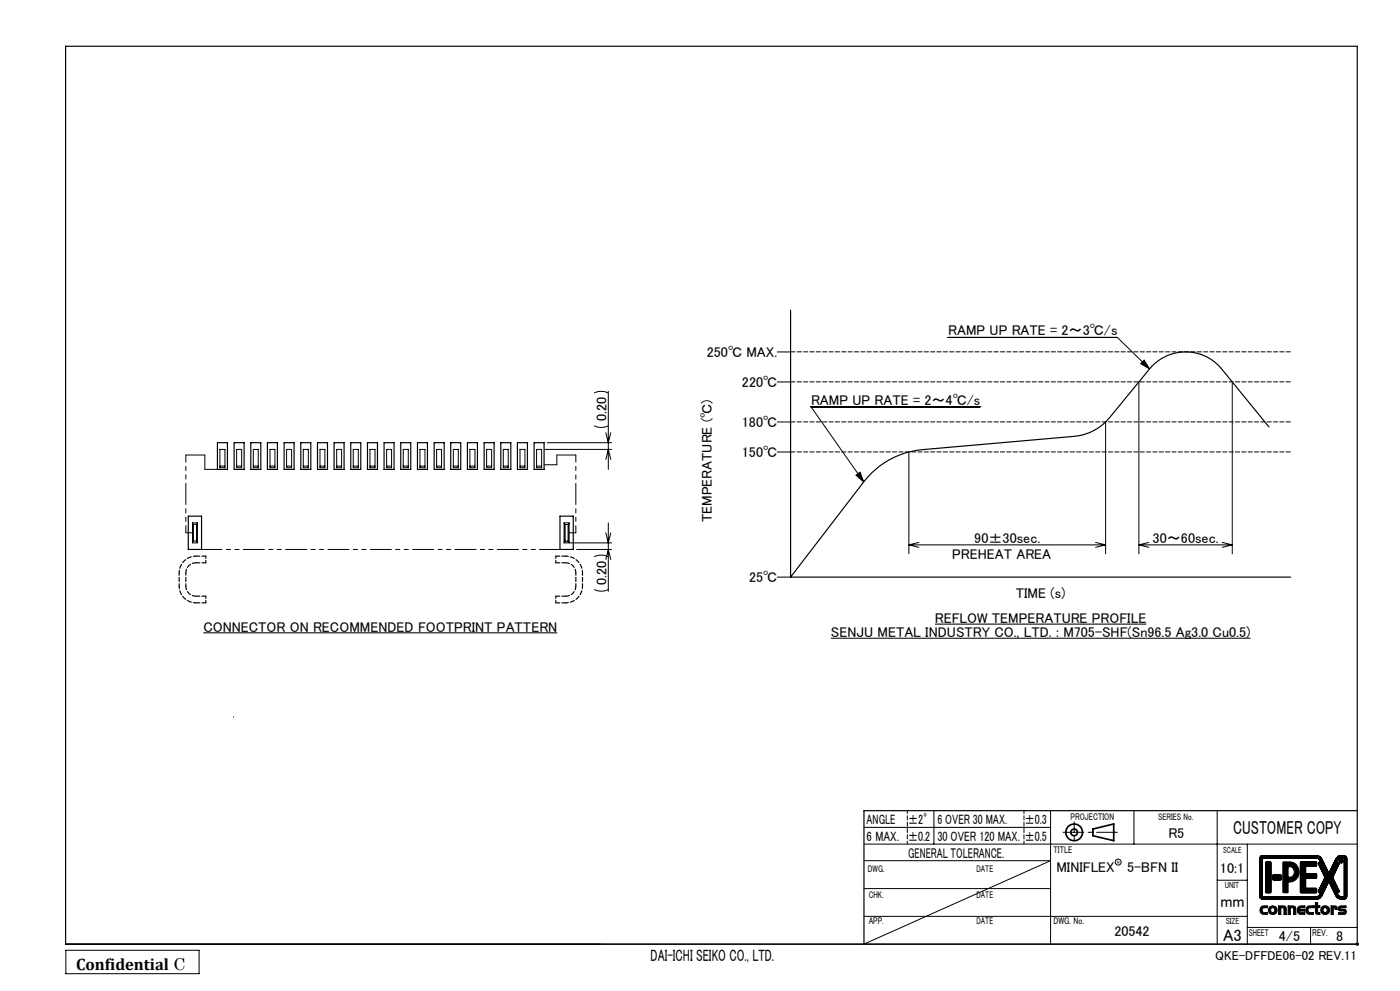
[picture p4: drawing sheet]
<svg xmlns="http://www.w3.org/2000/svg" width="420mm" height="297mm" viewBox="0 0 420 297" stroke-linecap="round" stroke-linejoin="round" font-family="sans-serif">
<g fill="none" stroke="#000" stroke-width=".3">
<path d="M178.3 117.8l1.8-.5 1.2 .1 1.2 .4M182.5 117.3v23.4M233.2 105.5h4M233.2 114.5h4M284.4 101.1h50.8l9.7 9.5M341.7 114.5v51.5M342.2 109l1.1-1.1 1.6 2.7zM369.7 114.5v51.5M66 134.7h1.5v5.5h-1.5zM66 139.7h1.5M71 134.7h1.5v5.5h-1.5zM71 139.7h1.5"/>
<path d="M76 134.7h1.5v5.5h-1.5zM76 139.7h1.5M81 134.7h1.5v5.5h-1.5zM81 139.7h1.5M86 134.7h1.5v5.5h-1.5zM86 139.7h1.5M91 134.7h1.5v5.5h-1.5zM91 139.7h1.5M96 134.7h1.5v5.5h-1.5zM96 139.7h1.5M101 134.7h1.5v5.5h-1.5zM101 139.7h1.5"/>
<path d="M106 134.7h1.5v5.5h-1.5zM106 139.7h1.5M111 134.7h1.5v5.5h-1.5zM111 139.7h1.5M116 134.7h1.5v5.5h-1.5zM116 139.7h1.5M121 134.7h1.5v5.5h-1.5zM121 139.7h1.5M126 134.7h1.5v5.5h-1.5zM126 139.7h1.5M131 134.7h1.5v5.5h-1.5zM131 139.7h1.5"/>
<path d="M136 134.7h1.5v5.5h-1.5zM136 139.7h1.5M141 134.7h1.5v5.5h-1.5zM141 139.7h1.5M146 134.7h1.5v5.5h-1.5zM146 139.7h1.5M151 134.7h1.5v5.5h-1.5zM151 139.7h1.5M156 134.7h1.5v5.5h-1.5zM156 139.7h1.5M161 134.7h1.5v5.5h-1.5zM161 139.7h1.5"/>
<path d="M163.5 134.7h20M164.2 132.7h19.3M178.3 127.6l1.8 .5 1.2-.1 1.2-.4M181.8 137.7l.7-3 .7 3M181.8 129.7l.7 3 .7-3M233.2 126.5h4M233.2 135.5h4M272.7 135.5v30.5M294 121.9h-50.7l15.8 22.5M331.7 126.5v39.5M57.7 156.7h1.5v6h-1.5zM57.7 156.8l.3 .4"/>
<path d="M58 157.2h.9M58 157.2v4.9M58.9 157.2v4.9M59.2 156.8l-.3 .4M169.2 156.7h1.5v6h-1.5zM169.2 156.9l.3 .3M169.5 157.2h.9M169.5 157.2v5M170.4 157.2v5M170.7 156.9l-.3 .3M181.8 159.7l.7 3 .7-3M182.5 156.7v20.5"/>
<path d="M256.8 142.4l1.2-.9 1.1 2.9zM58 162.1h.9M58 162.1l-.3 .4M58.9 162.1l.3 .4M169.5 162.2h.9M169.5 162.2l-.3 .3M170.4 162.2l.3 .3M171 162.7h12.5M173 164.7h10.5M178.3 176.7l2.1 .5 2.1-.5M178.3 166.9l1.8-.5 2.4 .5M181.8 167.7l.7-3 .7 3"/>
<path d="M233.2 173h4M272.7 163.3h59M272.7 163.3l3 .7M275.7 162.6l-3 .7M328.7 162.6l3 .7M331.7 163.3l-3 .7M341.7 163.3h28M341.7 163.3l3 .7M344.7 162.6l-3 .7M366.7 162.6l3 .7M369.7 163.3l-3 .7M70.1 214.9v.1"/>
<path d="M259.2 257.9h56l-56 25.1M259.2 253h148M259.2 248h56M280.2 243v10M315.2 243v40M340.2 243v10M365.2 243v40M374.2 253v30M378.2 256.6l.5-.2h16.4l.9 .3 .5 .6 2.1 4.4 2.2-4.4a2.31 2.31 0 0 1 3.1-.6l.2 .5v11.5l-.3 .6a2.33 2.33 0 0 1-3-.7l-2.2-4.4-2.1 4.4-.6 .7-.8 .2h-16.4l-.6-.3-.2-.5v-11.5zM378.7 257.2l16.8 .1 .6 1-.5 .2-.1 .4 2 4.1-2 4 .1 .4 .5 .2-.3 .7-.7 .4h-16.4zM379.8 258.4l1.2-.1 .3 .2v8.9l-.3 .2h-1.1l-.2-.2zM385 258.4a4.6 4.6 0 0 1 3.9 .7 3 3 0 0 1 .6 3.5 3 3 0 0 1-3.1 1.7v3.2h-1.5z"/>
<path d="M386.4 259.7l1.3 .3 .6 1.3a1.51 1.51 0 0 1-1.9 1.6zM390.2 258.4h4.8l-.1 1.2h-3.2v2.3h3.1l.2 .1v1l-.2 .2h-3.1v3h3.1l.2 .2-.1 1.1h-4.8zM401.7 257.3l1.6-.1v11.5h-1.1l-.7-.4-.3-.7 .5-.2 .1-.4-2-4 2-4.1-.1-.4-.5-.2zM402 257.6l.4-.2 .4 .2 .2 .5-.2 .4-.4 .2-.4-.2-.3-.4zM402 257.7h.8v.7l-.4 .2-.4-.2zM402.2 257.7l-.1 .7v-.7h.6v.7l-.5-.3M402.5 257.7l.1 .3M402.6 258h.1M402.6 258h-.4M259.2 274.6h115M259.2 266.3h56M365.2 263.8h9"/>
<path d="M374.2 278h33M378.6 271.6l1.6-.1v.6h-1.3a.84 .84 0 0 0 .3 1.4h1v.5a1.59 1.59 0 0 1-2.2-1.2l.1-.7zM381.4 272.2l.3-.2 .6 .2 .1 .5-.1 .6-.4 .2-.5-.2-.2-.5zM381.9 262.2l2.2-.1 .3 .3v1.1l-.3 .2h-2.2zM383.6 271.5l1.8 .1 .4 .3 .1 2.1h-.7v-1.8l-.4-.1h-.6v1.9h-.6zM386.4 271.5l2.1 .2 .3 .7v1.6h-.7v-1.8l-.4-.1h-.6v1.9h-.7zM389.7 271.7l1.7-.2v.5l-1.2 .1-.3 .4h1.5v.5h-1.5l.2 .5h1.3v.5a1.79 1.79 0 0 1-2.1-.5v-1.4zM392.4 271.6l1.5-.1v.6a1.28 1.28 0 0 0-1.5 .3l.1 .8 .4 .3h1v.5a1.85 1.85 0 0 1-2-.5l-.2-.7 .2-.7zM393.2 278v5M394.6 270.6h.7v.9h.7v.5h-.7v1l.1 .5h.6v.5h-1l-.3-.3-.1-1.7h-.5v-.5h.5zM397.1 272.2l.4-.2 .5 .2 .2 .5-.2 .6-.4 .2-.5-.2-.2-.5zM399.3 271.5h1.1l.7 .3v.8h-.6l-.1-.6h-.4v2h-.7z"/>
<path d="M401.7 271.7l2.1-.2v.5l-1.6 .2 .1 .3h1.1l.4 .3 .1 .5-.2 .6-2.2 .1v-.5h1.7l.1-.2-.1-.3h-1.3l-.3-.2-.1-.6zM19.7 283h160.5M19.8 284.8h39.9v7h-39.9zM406.7 283h1M406.8 282.6l.7 .7M407.2 282.5v1M407.5 282.6l-.7 .7"/>
<circle cx="335.5" cy="258.4" r=".91"/>
<circle cx="381.8" cy="272.8" r="1.38"/>
<circle cx="397.6" cy="272.8" r="1.37"/>
</g>
<g fill="none" stroke="#000" stroke-width=".35">
<path d="M19.7 13.9h387.5v269.1h-387.5zM237.2 93v80M65.2 132.7h3v8h-3zM70.2 132.7h3v8h-3zM75.2 132.7h3v8h-3zM80.2 132.7h3v8h-3zM85.2 132.7h3v8h-3zM90.2 132.7h3v8h-3zM95.2 132.7h3v8h-3zM100.2 132.7h3v8h-3zM105.2 132.7h3v8h-3zM110.2 132.7h3v8h-3z"/>
<path d="M115.2 132.7h3v8h-3zM120.2 132.7h3v8h-3zM125.2 132.7h3v8h-3zM130.2 132.7h3v8h-3zM135.2 132.7h3v8h-3zM140.2 132.7h3v8h-3zM145.2 132.7h3v8h-3zM150.2 132.7h3v8h-3zM155.2 132.7h3v8h-3zM160.2 132.7h3v8h-3zM380.7 127.9l-14.2-17.3a14 14 0 0 0-21.6 0l-12 14.6a15.5 15.5 0 0 1-10.6 5.6l-45.5 4a25.1 25.1 0 0 0-17.7 9.6l-21.9 28.6M56.5 154.7h4v10h-4z"/>
<path d="M168 154.7h4v10h-4zM237.2 173h150M407.2 243h-148v40"/>
</g>
<g fill="none" stroke="#000" stroke-width=".5">
<path d="M327.9 248.5l6.2-1.6v5.1l-6.2-1.5z"/>
<circle cx="322.2" cy="249.4" r="2.5"/>
<circle cx="322.3" cy="249.5" r="1.01"/>
</g>
<path d="M335.2 249.4h-16.3" fill="none" stroke="#000" stroke-width=".3" stroke-dasharray="6.3 1.3 1.3 1.3" stroke-dashoffset=".1"/>
<path d="M322.3 246.3v6.5" fill="none" stroke="#000" stroke-width=".3" stroke-dasharray="6.3 1.3 1.3 1.3" stroke-dashoffset="3.2"/>
<path d="M272.2 242.9v10M307.2 252.9v-10" fill="none" stroke="#000" stroke-width=".3" stroke-dasharray="1.3 .6" stroke-dashoffset=".4"/>
<path d="M237.2 105.4h150M237.2 114.4h150M237.2 126.4h150M237.2 135.4h150" fill="none" stroke="#000" stroke-width=".3" stroke-dasharray="1.3 .6" stroke-dashoffset="-.1"/>
<g fill="#000">
<path d="M384.9 258.4l.1 9.2 1.4-.1v-3.2h1.1a3.1 3.1 0 0 0 2.3-3.2 3.1 3.1 0 0 0-2.8-2.8zM386.4 259.7l.9 .1 .6 .4a1.62 1.62 0 0 1-.9 2.7h-.6zM378.2 271.9l.6-.4h1.4v.6h-1.1l-.4 .3 .1 .9 .3 .2h1.1v.5h-1.4l-.5-.2-.3-.8zM380.4 272.8a1.4 1.4 0 0 1 2.8 0 1.4 1.4 0 0 1-2.8 0zM381.4 272.1l-.2 .5v.5l.4 .4h.5l.3-.5v-.7l-.4-.3zM383.6 271.5h1.6l.5 .2 .2 2.3h-.7v-1.8l-.2-.1h-.8v1.9h-.6zM386.4 271.5h1.6l.7 .3 .1 2.2h-.7v-1.7l-.2-.2h-.8v1.9h-.7zM389.4 271.9l.6-.4h1.4v.5h-1.1l-.4 .3v.2h1.5v.5h-1.5l.3 .5h1.2v.5h-1.4l-.6-.4-.2-.4zM392 271.8l.7-.3h1.2v.6h-1l-.5 .5 .2 .8 1.3 .1v.5h-1.3l-.6-.4-.3-1.2zM394.6 270.6h.7v.9h.7v.5h-.7v1.3l.7 .2v.5h-.9l-.4-.3-.1-1.7h-.5v-.5h.5zM396.2 272.8a1.37 1.37 0 0 1 2.7 0 1.37 1.37 0 0 1-2.7 0zM397.2 272.1l-.3 .5v.5l.5 .4h.4l.4-.5-.1-.7-.3-.3zM399.3 271.5h1.4l.4 .3v.8h-.6v-.5l-.5-.1v2h-.7zM401.5 271.8l.6-.3h1.7v.5h-1.4l-.2 .4 1.4 .2 .3 .4-.1 .8-.3 .2h-2v-.5h1.7l.1-.2-.3-.3-1.4-.2z" fill-rule="evenodd"/>
<path d="M402.1 257.7h.6v.7l-.3-.3h-.2l-.1 .3zM402.2 257.7v.3h.4l-.1-.3zM401.8 258.1a.63 .63 0 0 1 1.2 0 .63 .63 0 0 1-1.2 0zM401.8 258.1a.55 .55 0 0 0 1.1 0 .55 .55 0 0 0-1.1 0zM378.1 256.6l.5-.2h16.9l1 .8 2.1 4.5 2.4-4.7 .8-.6h1.7l.6 .7-.1 12-.7 .4h-1.2l-.9-.3-2.6-5-2.2 4.6-1 .7-17-.1-.5-.7v-11.5zM401.6 257.4l-.4 .9 .6 .5-2 4.2 2 4.1-.6 .5 .3 .8 .5 .3h1.3v-11.5h-1.3zM378.7 257.2v11.5h16.6l.4-.3 .4-.8-.5-.2-.1-.4 2-4-2-4.1 .1-.4 .5-.2-.6-1zM390.1 258.4h4.9l-.1 1.2h-3.2v2.3l3.3 .1-.1 1.2h-3.2v3h3.1l.2 .1-.1 1.3-4.8-.1zM381.9 262.3l2.4-.1 .1 1.5h-2.4zM379.7 258.4h1.6l-.1 9.2h-1.4l-.1-.2z" fill-rule="evenodd"/>
</g>
<path d="M61 189.7h106.2M249.3 191.3h125.8M280.5 187h63.4" fill="none" stroke="#000" stroke-width=".31"/>
<path d="M55.8 136.4h5.7M61.5 136.4v4.3M163.3 139.3h3.8M167.1 139.3v-2.9M167.1 136.4h5.7M57.8 159.7h-2M65.3 140.7h-3.8M172.8 159.7h-2" fill="none" stroke="#000" stroke-width=".3" stroke-dasharray="6.3 1.3 1.3 1.3 1.3 1.3"/>
<path d="M172.8 136.4v23.3M55.8 159.7v-23.3" fill="none" stroke="#000" stroke-width=".3" stroke-dasharray="6.3 1.3 1.3 1.3 1.3 1.3" stroke-dashoffset="4.2"/>
<path d="M60.5 164.7h107.5" fill="none" stroke="#000" stroke-width=".3" stroke-dasharray="6.3 1.3 1.3 1.3 1.3 1.3" stroke-dashoffset=".2"/>
<path d="M342.2 109l1.1-1.1 1.6 2.7zM256.8 142.4l1.2-.9 1.1 2.9z" fill="#000"/>
<path d="M55.8 175.7a3 3 0 0 0 3 3M58.8 168.7a3 3 0 0 0-3 3M169.8 178.7a3 3 0 0 0 3-3M172.8 171.7a3 3 0 0 0-3-3" fill="none" stroke="#000" stroke-width=".35" stroke-dasharray="1.3 .6" stroke-dashoffset=".2"/>
<path d="M61.8 178.7v2M61.8 166.7v2M166.8 168.7v-2M166.8 180.7v-2" fill="none" stroke="#000" stroke-width=".35" stroke-dasharray="1.3 .6" stroke-dashoffset=".6"/>
<path d="M53.8 171.7a5 5 0 0 1 5-5M53.8 175.7v-4M55.8 171.7v4M169.8 166.7a5 5 0 0 1 5 5M172.8 175.7v-4M174.8 175.7a5 5 0 0 1-5 5M174.8 171.7v4M58.8 180.7a5 5 0 0 1-5-5" fill="none" stroke="#000" stroke-width=".35" stroke-dasharray="1.3 .6" stroke-dashoffset=".5"/>
<path d="M58.8 178.7h3M58.8 166.7h3M61.8 168.7h-3M166.8 178.7h3M166.8 166.7h3M169.8 168.7h-3M61.8 180.7h-3M169.8 180.7h-3" fill="none" stroke="#000" stroke-width=".35" stroke-dasharray="1.3 .6" stroke-dashoffset=".1"/>
<text font-size="5.6" x="370" y="250">CUSTOMER COPY</text>
<g font-size="4.9">
<text x="366.1" y="272">mm</text>
<text x="366.9" y="282">A3</text>
<text x="22.8" y="290.8">Confidential C</text>
<text x="195.2" y="288">DAI-ICHI SEIKO CO., LTD.</text>
</g>
<g font-size="4.2">
<text x="284.5" y="100.5">RAMP UP RATE = 2～3℃/s</text>
<text x="212" y="106.9">250℃ MAX.</text>
<text x="222.6" y="116">220℃</text>
<text x="243.3" y="121.3">RAMP UP RATE = 2～4℃/s</text>
<text x="181.9" y="126.3" transform="rotate(-90 181.9 126.3)">0.20</text>
<text x="222.6" y="128">180℃</text>
<text x="222.6" y="137">150℃</text>
<text x="213.5" y="156.5" transform="rotate(-90 213.5 156.5)">TEMPERATURE (℃)</text>
<text x="285.6" y="167.6">PREHEAT AREA</text>
<text x="292.3" y="162.7">90±30sec.</text>
<text x="345.8" y="162.7">30～60sec.</text>
<text x="181.9" y="175.4" transform="rotate(-90 181.9 175.4)">0.20</text>
<text x="224.7" y="174.5">25℃</text>
<text x="304.7" y="179.2">TIME (s)</text>
<text x="61" y="189.4">CONNECTOR ON RECOMMENDED FOOTPRINT PATTERN</text>
<text x="249.3" y="191">SENJU METAL INDUSTRY CO., LTD. : M705-SHF(Sn96.5 Ag3.0 Cu0.5)</text>
<text x="280.5" y="186.7">REFLOW TEMPERATURE PROFILE</text>
<text x="350.5" y="251.2">R5</text>
<text x="272.4" y="257">GENERAL TOLERANCE.</text>
<text x="316.9" y="261.3">MINIFLEX</text>
<text x="338.1" y="261.3">5-BFN II</text>
<text x="366" y="261.7">10:1</text>
<text x="334.3" y="280.6">20542</text>
<text x="383.7" y="282">4/5</text>
<text x="400.9" y="282">8</text>
</g>
<g font-size="4.1">
<text x="260" y="252">6 MAX.</text>
<text x="260" y="247">ANGLE</text>
<text x="272.5" y="247">±2°</text>
<text x="281.2" y="247">6 OVER 30 MAX.</text>
<text x="307.5" y="247">±0.3</text>
<text x="272.5" y="252">±0.2</text>
<text x="281.2" y="252">30 OVER 120 MAX.</text>
<text x="307.5" y="252">±0.5</text>
</g>
<text font-size="3.9" x="364.6" y="287.8">QKE-DFFDE06-02 REV.11</text>
<g font-size="2.9">
<text x="321.2" y="245.8">PROJECTION</text>
<text x="316.1" y="255.7">TITLE</text>
<text x="260.4" y="261.2">DWG.</text>
<text x="292.9" y="261.2">DATE</text>
<text x="260.6" y="269">CHK.</text>
<text x="292.9" y="269">DATE</text>
<text x="260.6" y="277">APP.</text>
<text x="292.9" y="277">DATE</text>
<text x="316.1" y="277">DWG. No.</text>
<text x="374.7" y="280.5">SHEET</text>
<text x="393.7" y="280.5">REV.</text>
</g>
<text font-size="2.8" x="347.5" y="245.8">SERIES No.</text>
<g font-size="2.7">
<text x="366.9" y="255.7">SCALE</text>
<text x="367.4" y="266.1">UNIT</text>
<text x="367.7" y="277">SIZE</text>
</g>
<text font-size="1.4" x="335" y="258.8">R</text>
</svg>
